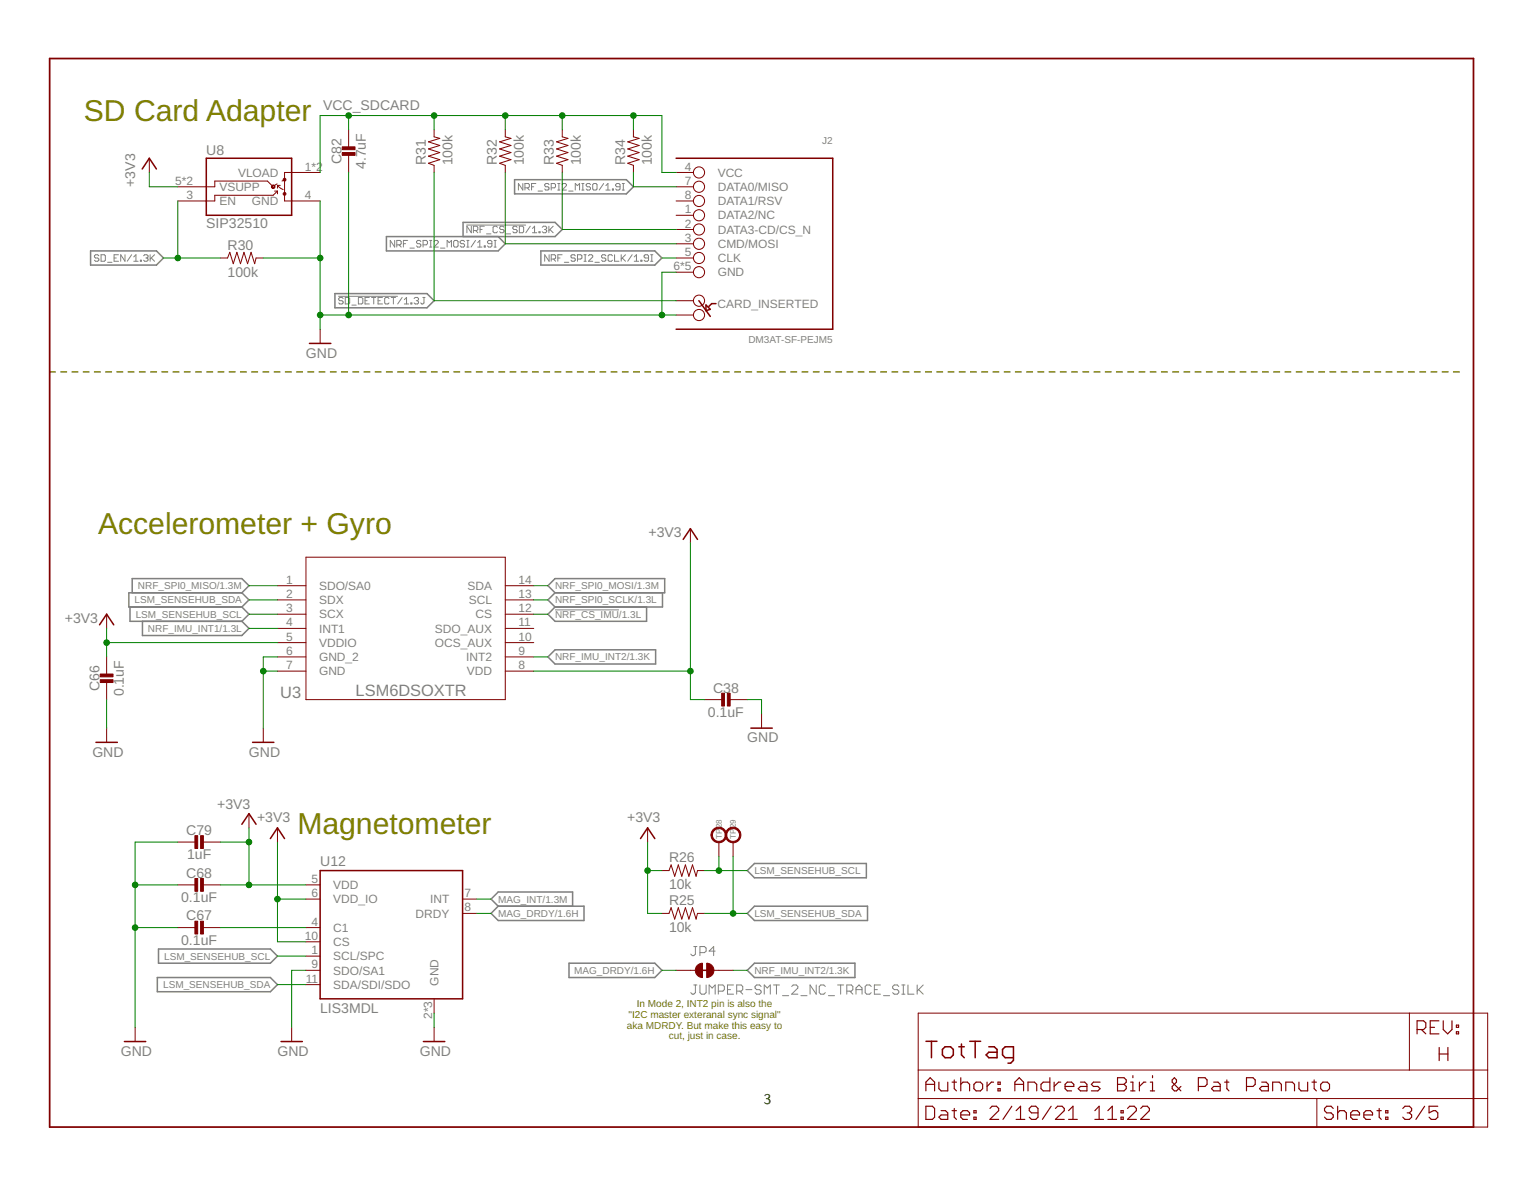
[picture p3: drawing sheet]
<svg xmlns="http://www.w3.org/2000/svg" width="279mm" height="216mm" viewBox="0 0 279 216" stroke-linecap="round" stroke-linejoin="round" font-family="sans-serif">
<g fill="none" stroke="#808000" stroke-width=".28">
<path d="M9 67.6h1.1M11.1 67.6h1M13.1 67.6h1.1M15.2 67.6h1M17.2 67.6h1M19.3 67.6h1M21.3 67.6h1M23.3 67.6h1.1M25.4 67.6h1M27.4 67.6h1.1M29.5 67.6h1M31.5 67.6h1.1"/>
<path d="M33.6 67.6h1M35.6 67.6h1M37.7 67.6h1M39.7 67.6h1M41.7 67.6h1.1M43.8 67.6h1M45.8 67.6h1.1M47.9 67.6h1M49.9 67.6h1M52 67.6h1M54 67.6h1M56 67.6h1.1"/>
<path d="M58.1 67.6h1M60.2 67.6h1M62.2 67.6h1M64.2 67.6h1.1M66.3 67.6h1M68.3 67.6h1M70.4 67.6h1M72.4 67.6h1M74.5 67.6h1M76.5 67.6h1M78.5 67.6h1.1M80.6 67.6h1"/>
<path d="M82.6 67.6h1.1M84.7 67.6h1M86.7 67.6h1.1M88.8 67.6h1M90.8 67.6h1M92.9 67.6h1M94.9 67.6h1M96.9 67.6h1.1M99 67.6h1M101 67.6h1.1M103.1 67.6h1M105.1 67.6h1.1"/>
<path d="M107.2 67.6h1M109.2 67.6h1M111.3 67.6h1M113.3 67.6h1M115.3 67.6h1.1M117.4 67.6h1M119.4 67.6h1.1M121.5 67.6h1M123.5 67.6h1M125.6 67.6h1M127.6 67.6h1M129.6 67.6h1.1"/>
<path d="M131.7 67.6h1M133.8 67.6h1M135.8 67.6h1M137.8 67.6h1.1M139.9 67.6h1M141.9 67.6h1M144 67.6h1M146 67.6h1M148.1 67.6h1M150.1 67.6h1M152.1 67.6h1.1M154.2 67.6h1"/>
<path d="M156.2 67.6h1M158.3 67.6h1M160.3 67.6h1M162.4 67.6h1M164.4 67.6h1M166.5 67.6h1M168.5 67.6h1M170.5 67.6h1.1M172.6 67.6h1M174.6 67.6h1.1M176.7 67.6h1M178.7 67.6h1"/>
<path d="M180.8 67.6h1M182.8 67.6h1M184.8 67.6h1.1M186.9 67.6h1M188.9 67.6h1.1M191 67.6h1M193 67.6h1.1M195.1 67.6h1M197.1 67.6h1M199.2 67.6h1M201.2 67.6h1M203.2 67.6h1.1"/>
<path d="M205.3 67.6h1M207.3 67.6h1.1M209.4 67.6h1M211.4 67.6h1M213.5 67.6h1M215.5 67.6h1M217.6 67.6h1M219.6 67.6h1M221.7 67.6h1M223.7 67.6h1M225.7 67.6h1.1M227.8 67.6h1"/>
<path d="M229.8 67.6h1M231.9 67.6h1M233.9 67.6h1M236 67.6h1M238 67.6h1M240.1 67.6h1M242.1 67.6h1M244.1 67.6h1.1M246.2 67.6h1M248.2 67.6h1.1M250.3 67.6h1M252.3 67.6h1"/>
<path d="M254.4 67.6h1M256.4 67.6h1M258.4 67.6h1.1M260.5 67.6h1M262.5 67.6h1.1M264.6 67.6h1"/>
</g>
<g fill="none" stroke="#808080" stroke-width=".18">
<path d="M95.2 33.4v1.2l-.8-1.2v1.2M95.5 34.2h.7l.2-.2v-.4l-.2-.2h-.7v1.2M95.9 34.2l.5 .4M96.8 34h.4M97.5 33.4h-.7v1.2M97.9 34.8h.8M99.9 33.6l-.2-.2h-.4l-.2 .2 .2 .4h.4l.2 .2v.2l-.2 .2h-.4l-.2-.2M100.3 34.2h.6l.2-.2v-.4l-.2-.2h-.6v1.2M101.5 33.4h.4M101.5 34.6h.4M101.7 33.4v1.2M102.3 33.6l.2-.2h.4l.2 .2v.2l-.8 .8h.8"/>
<path d="M103.5 34.8h.8M104.7 34.6v-1.2l.4 .4 .4-.4v1.2M105.9 33.4h.4M105.9 34.6h.4M106.1 33.4v1.2M107.5 33.6l-.2-.2h-.4l-.2 .2 .2 .4h.4l.2 .2v.2l-.2 .2h-.4l-.2-.2M108.1 33.4h.4l.2 .2v.8l-.2 .2h-.4l-.2-.2v-.8zM109.9 33.4l-.8 1.2M110.3 34.6h.8M110.3 33.8l.4-.4v1.2M111.5 34.4h.2v.2h-.2zM112.9 34h-.6l-.2-.2v-.2l.2-.2h.3l.3 .2v.8l-.3 .2h-.3l-.2-.2"/>
<path d="M113.3 33.4h.3M113.3 34.6h.3M113.5 33.4v1.2M18 46.5l-.2-.2h-.4l-.2 .2v.2l.2 .2h.4l.2 .2v.2l-.2 .2h-.4l-.2-.2M18.4 46.3h.6l.2 .2v.8l-.2 .2h-.6zM19.6 47.7h.8M20.8 46.9h.4M21.6 46.3h-.8v1.2h.8M22.8 46.3v1.2l-.8-1.2v1.2M24 46.3l-.8 1.2M24.3 47.5h.8M24.3 46.7l.4-.4v1.2"/>
<path d="M25.5 47.3h.2v.2h-.2zM26.1 46.5l.2-.2h.4l.2 .2v.2l-.2 .2M26.5 46.9h.2M26.7 46.9l.2 .2v.2l-.2 .2h-.4l-.2-.2M27.3 46.3v1.2M27.5 46.9l.6 .6M28.1 46.3l-.8 .8M61.6 53.9h10.7M62.5 54.3l-.2-.2h-.5l-.1 .4 .1 .2h.5l.2 .4-.2 .2h-.5l-.1-.2M62.8 54.1h.7l.1 .2v.8l-.1 .2h-.7zM64.1 55.5h.7M65.2 54.1h.6l.2 .2v.8l-.2 .2h-.6z"/>
<path d="M66.4 54.7h.4M67.2 54.1h-.8v1.2h.8M67.6 54.1h.8M68 54.1v1.2M68.8 54.7h.4M69.6 54.1h-.8v1.2h.8M70.8 54.3l-.2-.2h-.4l-.2 .2v.8l.2 .2h.4l.2-.2M71.2 54.1h.8M71.6 54.1v1.2M71.8 43.7v1.2l-.8-1.2v1.2M72.2 44.5h.6l.2-.2v-.4l-.2-.2h-.6v1.2M72.6 44.5l.4 .4"/>
<path d="M73.2 54.1l-.8 1.2M73.4 44.3h.4M73.6 55.3h.8M73.6 54.5l.4-.4v1.2M74.2 43.7h-.8v1.2M74.6 45.1h.8M74.8 55.1h.2v.2h-.2zM75.4 54.3l.2-.2h.4l.2 .2v.2l-.2 .2M75.8 54.7h.2M76 54.7l.2 .2v.2l-.2 .2h-.4l-.2-.2M76.6 43.9l-.2-.2h-.4l-.2 .4 .2 .2h.4l.2 .4-.2 .2h-.4l-.2-.2M77 54.1h.4"/>
<path d="M77 44.5h.6l.2-.2v-.4l-.2-.2h-.6v1.2M77.2 54.1v1l-.2 .2-.4-.2M78.2 43.7h.4M78.2 44.9h.4M78.4 43.7v1.2M79 43.9l.2-.2h.4l.2 .2v.2l-.8 .8h.8M80.2 45.1h.8M81.4 44.9v-1.2l.4 .4 .4-.4v1.2M82.8 43.7h.4l.2 .2v.8l-.2 .2h-.4l-.2-.2v-.8zM84.6 43.9l-.2-.2h-.4l-.2 .2v.2l.2 .2h.4l.2 .2-.2 .4h-.4l-.2-.2M84.9 40.9h10.8M85 43.7h.4"/>
<path d="M85 44.9h.4M85.2 43.7v1.2M85.8 41.1v1.2l-.8-1.2v1.2M86.2 41.9h.6l.2-.2v-.4l-.2-.2h-.6v1.2M86.6 43.7l-.9 1.2M86.6 41.9l.4 .4M87 44.9h.7M87 44.1l.3-.4v1.2M87.4 41.7h.4M88.1 44.7h.2v.2h-.2zM88.2 41.1h-.8v1.2M88.6 42.5h.8"/>
<path d="M89.5 44.3h-.6l-.2-.2 .2-.4h.4l.2 .2v.8l-.2 .2h-.4l-.2-.2M89.9 43.7h.4M89.9 44.9h.4M90.1 43.7v1.2M90.6 41.3l-.2-.2h-.4l-.3 .2v.8l.3 .2h.4l.2-.2M91.7 41.3l-.2-.2h-.4l-.1 .2 .1 .4h.4l.2 .2-.2 .4h-.4l-.1-.2M92.1 42.5h.8M94.1 41.3l-.2-.2h-.4l-.2 .2 .2 .4h.4l.2 .2-.2 .4h-.4l-.2-.2M94.5 41.1h.6l.2 .2v.8l-.2 .2h-.6zM96.5 41.1l-.8 1.2M96.9 42.3h.8M96.9 41.6l.4-.5v1.2"/>
<path d="M98.1 42.1h.2v.2h-.2zM98.7 41.3l.2-.2h.4l.2 .2v.3l-.2 .1M99.1 41.7h.2M99.3 41.7l.2 .2v.2l-.2 .2h-.4l-.2-.2M99.9 41.1v1.2M99.9 46.3v1.2l-.8-1.2v1.2M100.1 41.7l.6 .6M100.3 47.1h.6l.2-.2v-.4l-.2-.2h-.6v1.2M100.7 41.1l-.8 .8M100.7 47.1l.4 .4M101.5 46.9h.4M102.3 46.3h-.8v1.2"/>
<path d="M102.7 47.7h.8M104.7 46.5l-.2-.2h-.4l-.2 .2v.2l.2 .2h.4l.2 .4-.2 .2h-.4l-.2-.2M105.1 47.1h.6l.2-.2v-.4l-.2-.2h-.6v1.2M106.3 46.3h.4M106.3 47.5h.4M106.5 46.3v1.2M107.1 46.5l.2-.2h.4l.2 .2v.2l-.8 .8h.8M108.3 47.7h.8M110.3 46.5l-.2-.2h-.4l-.2 .2v.2l.2 .2h.4l.2 .4-.2 .2h-.4l-.2-.2M111.5 46.5l-.2-.2h-.4l-.2 .2v.8l.2 .2h.4l.2-.2M111.9 46.3v1.2h.8M113.1 46.3v1.2"/>
<path d="M113.3 46.9l.6 .6M113.9 46.3l-.8 .8M115.1 46.3l-.8 1.2M115.4 47.5h.8M115.4 46.7l.4-.4v1.2M116.6 47.3h.2v.2h-.2zM118 46.9h-.6l-.2-.2 .2-.4h.4l.2 .2v.8l-.2 .2h-.4l-.2-.2M118.4 46.3h.4M118.4 47.5h.4M118.6 46.3v1.2M101 110.9h11.6M126.3 179.2h.6"/>
<path d="M126.3 172.2h.6M126.6 179.2v1.4l-.3 .2h-.3l-.3-.2M126.6 172.2v1.3l-.3 .3h-.3l-.3-.3M127.4 179.2v1.4l.3 .2h.5l.3-.2v-1.4M127.4 173.3h.8l.3-.3v-.6l-.3-.2h-.8v1.6M130.2 173h-1.1l.8-.8v1.6M133.5 179.2h-1.1v1.6h1.1M138.5 179.4l-.2-.2h-.6l-.3 .2v.3l.3 .3h.6l.2 .3v.3l-.2 .2h-.6l-.3-.2M140.8 179.2h1.1M141.3 179.2v1.6M144.1 179.4l.3-.2h.5l.3 .2v.3l-1.1 1.1h1.1M148.6 179.2v1.6l-1.2-1.6v1.6"/>
<path d="M150.2 179.4l-.3-.2h-.5l-.3 .2v1.2l.3 .2h.5l.3-.2M152.5 179.2h1.1M153 179.2v1.6M158.6 179.4l-.3-.2h-.5l-.3 .2v1.2l.3 .2h.5l.3-.2M160.3 179.2h-1.1v1.6h1.1M163.6 179.4l-.3-.2h-.5l-.3 .2v.3l.3 .3h.5l.3 .3v.3l-.3 .2h-.5l-.3-.2M164.1 179.2h.6M164.4 179.2v1.6M165.3 179.2v1.6h1.1M166.9 179.2v1.6M168 179.2l-1.1 1.1M129.1 180.8v-1.6l.5 .5 .6-.5v1.6"/>
<path d="M130.7 180.3h.9l.2-.3v-.6l-.2-.2h-.9v1.6M132.4 180h.6M134.1 180.3h.8l.3-.3v-.6l-.3-.2h-.8v1.6M134.6 180.3l.6 .5M135.8 180h1.1M139.1 180.8v-1.6l.6 .5 .5-.5v1.6M142.4 181.1h1.2M145.8 181.1h1.1M150.8 181.1h1.1M154.1 180.3h.9l.2-.3v-.6l-.2-.2h-.9v1.6M154.7 180.3l.5 .5M155.8 180h1.1"/>
<path d="M155.8 180.8v-1.1l.6-.5 .5 .5v1.1M159.2 180h.5M160.8 181.1h1.1M164.1 180.8h.6M167.2 180l.8 .8"/>
</g>
<g fill="none" stroke="#808080" stroke-width=".28">
<path d="M93.7 32.7h20.3l1.3 1.3-1.3 1.3h-20.3zM16.5 45.6h12l1.3 1.3-1.3 1.3h-12zM61 53.4h16.7l1.3 1.3-1.3 1.3h-16.7zM84.3 43v-2.6h16.7l1.3 1.3-1.3 1.3h-30.7v2.6h20.4l1.3-1.3-1.3-1.3M98.4 45.6h20.8l1.3 1.3-1.3 1.3h-20.8zM23.7 110.4v2.6h20.3M24.1 107.8v-2.6h19.9l1.3 1.3-1.3 1.3M25.9 113v2.6h18.1l1.3-1.3-1.3-1.3M44 107.8h-20.5v2.6h20.5M44 107.8l1.3 1.3-1.3 1.3M44 110.4l1.3 1.3-1.3 1.3M99.7 119.5l1.3-1.3h18.3v2.6h-18.3z"/>
<path d="M99.7 106.5l1.3-1.3h20v2.6h-20zM101 110.4l-1.3 1.3 1.3 1.3h16.7v-2.6M101 107.8l-1.3 1.3 1.3 1.3M120.6 107.8v2.6h-19.6M136 158.3l1.3-1.2h20.4v2.6h-20.4zM28.6 177.8h20.6l1.3 1.3-1.3 1.3h-20.6zM28.9 172.6h20.3l1.3 1.3-1.3 1.3h-20.3zM90.7 164.8h15.6v2.6h-15.6l-1.3-1.3zM90.7 164.8l-1.3-1.3 1.3-1.3h13.5v2.6M103.6 175.2h15.6l1.3 1.3-1.3 1.3h-15.6zM136 176.5l1.3-1.3h18.3v2.6h-18.3zM136 166.1l1.3-1.3h20.6v2.6h-20.6z"/>
</g>
<path d="M9 10.6h259.2v194.4h-259.2z" fill="none" stroke="#800000" stroke-width=".32"/>
<g fill="none" stroke="#800000" stroke-width=".18">
<path d="M27.2 28.8v2.6M49.5 33.7l-.8-.8h-9.6v1.1h-6.7M50 34.8h.5M50.4 33.4l-.4 .3M50.5 33.7l1 .8M50.5 34.8l-.8 .7h-10.6v1.1h-6.7M50.5 33.7v.5M50.5 34.8v.5M50.5 33.7h.5M51.8 35.5v1.1h6.5M51.8 32.7l-.5 .2M58.3 31.4h-6.5v3.6"/>
<path d="M63.5 23.6v3.1M63.5 28v3.4M79 23.6v1.3l1.1 .3-2.1 .6 2.1 .7-2.1 .6 2.1 .6-2.1 .7 2.1 .6-2.1 .7 1 .4v1.3M92 23.6v1.3l1 .3-2.1 .6 2.1 .7-2.1 .6 2.1 .6-2.1 .7 2.1 .6-2.1 .7 1.1 .4v1.3M102.3 23.6v1.3l1.1 .3-2.1 .6 2.1 .7-2.1 .6 2.1 .6-2.1 .7 2.1 .6-2.1 .7 1 .4v1.3M115.3 23.6v1.3l1 .3-2 .6 2 .7-2 .6 2 .6-2 .7 2 .6-2 .7 1 .4v1.3M123.1 34h3.1M123.1 36.6h3.1M123.1 39.2h3.1M123.1 31.4h3.1M40.1 46.9h1.3l.4-1 .7 2.1 .6-2.1 .7 2.1 .6-2.1 .7 2.1 .6-2.1 .7 2.1 .2-1.1h1.3M58.3 59.9v2.6"/>
<path d="M123.1 41.7h3.1M123.1 44.3h3.1M123.1 46.9h3.1M123.1 49.5h3.1M123.1 54.7h3.1M123.1 57.3h3.1M125.7 96.2v2.5M19.4 111.7v2.6M19.4 119.5v3.1M50.5 106.5h5.2M50.5 109.1h5.2M50.5 111.7h5.2"/>
<path d="M50.5 114.3h5.2M50.5 116.9h5.2M50.5 119.5h5.2M55.7 101.3h36.3v26h-36.3zM92 106.5h5.2M92 109.1h5.2M92 111.7h5.2M92 114.3h5.2M92 116.9h5.2M92 119.5h5.2M19.4 123.9v3.4M19.4 132.4v2.6"/>
<path d="M47.9 132.4v2.6M50.5 122.1h5.2M92 122.1h5.2M128.2 127.3h3.4M132.9 127.3h3.1M138.6 129.9v2.5M32.4 153.2h3.3M37 153.2h3.1M45.3 148v2.6M50.5 150.6v2.6M117.9 150.6v2.6M120.5 158.3h1.3l.4-1 .6 2.1 .7-2.1 .6 2.1 .7-2.1 .6 2.1 .6-2.1 .7 2.1 .3-1.1h1.2"/>
<path d="M130.9 153.2v2.6M133.4 153.2v2.6M32.4 161h3.3M32.4 168.7h3.3M37 161h3.1M37 168.7h3.1M55.7 161h2.6M55.7 168.7h2.6M55.7 173.9h2.6M55.7 163.5h2.6M55.7 176.5h2.6M55.7 171.3h2.6"/>
<path d="M55.7 179.1h2.6M84.2 163.5h2.6M84.2 166.1h2.6M120.5 166.1h1.3l.4-1 .6 2.1 .7-2.1 .6 2.1 .7-2.1 .6 2.1 .6-2.1 .7 2.1 .3-1.1h1.2M123.1 176.5h3.5M129.9 176.5h3.5M24.6 186.9v2.5M53.1 186.9v2.5M79 181.7v2.6M79 186.9v2.5M167.1 184.3h103.7v20.7h-103.7zM167.1 199.8h103.7"/>
<path d="M167.1 194.6h103.7M239.7 199.8v5.2M256.5 184.3v10.3"/>
<circle cx="127.2" cy="36.6" r="1.02"/>
<circle cx="127.2" cy="39.2" r="1.02"/>
<circle cx="127.2" cy="31.4" r="1.02"/>
<circle cx="127.2" cy="34" r="1.02"/>
<circle cx="127.2" cy="44.3" r="1.02"/>
<circle cx="127.2" cy="46.9" r="1.02"/>
<circle cx="127.2" cy="49.5" r="1.02"/>
<circle cx="127.2" cy="54.7" r="1.02"/>
<circle cx="127.2" cy="57.3" r="1.02"/>
<circle cx="127.2" cy="41.7" r="1.02"/>
</g>
<g fill="none" stroke="#800000" stroke-width=".21">
<path d="M168.5 198.4v-1.6l.8-.8 .8 .8v1.6M168.5 197.2h1.6M170.9 196.8v1.2l.4 .4h1.2v-1.6M173.3 196.8h.8M173.7 196.4v1.6l.4 .4M174.9 196v2.4M174.9 197.2l.4-.4h.8l.4 .4v1.2M177.7 196.8h.8l.4 .4v.8l-.4 .4h-.8l-.4-.4v-.8zM179.7 196.8v1.6M180.8 196.8h-.4l-.7 .8M181.7 196.8h.4v.4h-.4zM181.7 198h.4v.4h-.4z"/>
<path d="M184.7 197.2h1.6M184.7 198.4v-1.6l.8-.8 .8 .8v1.6M187.1 198.4v-1.6h1.2l.4 .4v1.2M191.1 196v2.4h-1.2l-.4-.4v-.8l.4-.4h1.2M191.9 196.8v1.6M193.1 196.8h-.4l-.8 .8M193.9 197.6h1.6v-.4l-.4-.4h-.8l-.4 .4v.8l.4 .4h.8M196.7 196.8h.7l.4 .4v1.2h-1.1l-.4-.4 .4-.4h1.1M200.2 196.8h-1.2l-.4 .4 .4 .4h.8l.4 .4-.4 .4h-1.2M203.4 197.2h1.2M203.4 196h1.2l.4 .4v.4l-.4 .4 .4 .4v.4l-.4 .4h-1.2zM205.8 198.4h.8"/>
<path d="M205.8 196.8h.4v1.6M206.2 195.6v.4M207.4 196.8v1.6M208.6 196.8h-.4l-.8 .8M209.4 198.4h.8M209.4 196.8h.4v1.6M209.8 195.6v.4M214.9 197.6l-.8 .8h-.3l-.4-.4v-.4l.7-.8v-.4l-.3-.4-.4 .4v.4l1.5 1.6M218.1 197.6h1.2l.4-.4v-.8l-.4-.4h-1.2v2.4M220.9 196.8h.8l.4 .4v1.2h-1.2l-.4-.4 .4-.4h1.2M222.9 196.8h.8M223.3 196.4v1.6l.4 .4"/>
<path d="M226.9 197.6h1.2l.4-.4v-.8l-.4-.4h-1.2v2.4M229.7 196.8h.8l.4 .4v1.2h-1.2l-.4-.4 .4-.4h1.2M231.6 198.4v-1.6h1.2l.4 .4v1.2M234 198.4v-1.6h1.2l.4 .4v1.2M236.4 196.8v1.2l.4 .4h1.2v-1.6M238.8 196.8h.8M239.2 196.4v1.6l.4 .4M240.4 197.2l.4-.4h.8l.4 .4v.8l-.4 .4h-.8l-.4-.4zM257.9 187.3h1.2l.4-.4v-.8l-.4-.4h-1.2v2.3M258.7 187.3l.8 .7M260.3 186.9h.8M261.9 185.7h-1.6v2.3h1.6"/>
<path d="M262 190.5v2.4M262 191.7h1.5M262.7 185.7v1.6l.8 .7 .8-.7v-1.6M263.5 190.5v2.4M265.1 187.7h.4v.3h-.4zM265.1 186.5h.4v.4h-.4zM168.5 201.2h1.2l.4 .4v1.6l-.4 .4h-1.2zM171.3 202h.8l.4 .4v1.2h-1.2l-.4-.4 .4-.4h1.2M173.3 202h.8M173.7 201.6v1.6l.4 .4M174.9 202.8h1.6v-.4l-.4-.4h-.8l-.4 .4v.8l.4 .4h.8M177.3 203.2h.4v.4h-.4z"/>
<path d="M177.3 202h.4v.4h-.4zM180.2 201.6l.4-.4h.8l.4 .4v.4l-1.6 1.6h1.6M184.2 201.2l-1.6 2.4M185 203.6h1.5M185 202l.8-.8v2.4M188.9 202.4h-1.2l-.4-.4v-.4l.4-.4h.8l.4 .4v1.6l-.4 .4h-.8l-.4-.4M191.3 201.2l-1.6 2.4M192.1 201.6l.4-.4h.8l.4 .4v.4l-1.6 1.6h1.6M194.5 203.6h1.6M194.5 202l.8-.8v2.4M199.3 203.6h1.6M199.3 202l.8-.8v2.4"/>
<path d="M201.7 203.6h1.5M201.7 202l.8-.8v2.4M204 203.2h.4v.4h-.4zM204 202h.4v.4h-.4zM205.2 201.6l.4-.4h.8l.4 .4v.4l-1.6 1.6h1.6M207.6 201.6l.4-.4h.8l.4 .4v.4l-1.6 1.6h1.6M242.7 201.6l-.4-.4h-.8l-.4 .4v.4l.4 .4h.8l.4 .4v.4l-.4 .4h-.8l-.4-.4M243.5 202.4l.4-.4h.8l.4 .4v1.2M243.5 201.2v2.4M245.9 202.8h1.6v-.4l-.4-.4h-.8l-.4 .4v.8l.4 .4h.8M248.2 202.8h1.6v-.4l-.4-.4h-.8l-.4 .4v.8l.4 .4h.8M250.6 202h.8"/>
<path d="M251 201.6v1.6l.4 .4M252.2 203.2h.4v.4h-.4zM252.2 202h.4v.4h-.4zM255.3 201.6l.4-.4h.8l.4 .4v.4l-.4 .4M256.1 202.4h.4M256.5 202.4l.4 .4v.4l-.4 .4h-.8l-.4-.4M259.3 201.2l-1.6 2.4M261.7 201.2h-1.6v1.2l.8-.4h.4l.4 .4v.8l-.4 .4h-.8l-.4-.4"/>
</g>
<g fill="none" stroke="#800000" stroke-width=".28">
<path d="M25.9 30.7l1.3-1.9 1.3 1.9M37.5 28.8h15.6v10.4h-15.6zM123.1 28.8h28.5v31.1h-28.5M127.2 54.7l2.1 2.9M128.5 55.5l.8 .8-.8 .2zM130.3 55.2h-.8l-.5 .5M56.3 62.5h3.9M124.4 98.1l1.3-1.9 1.3 1.9M18.1 113.6l1.3-1.9 1.3 1.9M17.5 135h3.9M46 135h3.8M136.7 132.4h3.9"/>
<path d="M44 149.9l1.3-1.9 1.3 1.9M49.2 152.5l1.3-1.9 1.3 1.9M58.3 158.3h25.9v23.4h-25.9zM116.6 152.5l1.3-1.9 1.3 1.9M127.5 176.5h1.8M22.6 189.4h3.9M51.2 189.4h3.8M77.1 189.4h3.9M168.6 189.4h1.9M169.5 189.4v3M171.5 190.9l.5-.5h1l.5 .5v1l-.5 .5h-1l-.5-.5zM174.5 190.4h1"/>
<path d="M175 189.9v2l.5 .5M176.5 189.4h2M177.5 189.4v3M180 190.4h1l.5 .5v1.5h-1.5l-.5-.5 .5-.5h1.5M184.5 192.4h-1.5l-.5-.5v-1l.5-.5h1.5v2.5l-.5 .5h-.5"/>
</g>
<g fill="#800000" stroke="#800000" stroke-width=".18">
<path d="M62.3 26.7h2.3v.5h-2.3z"/>
<path d="M62.3 27.7h2.3v.6h-2.3z"/>
<path d="M132.4 126.1h.5v2.3h-.5z"/>
<path d="M131.4 126.1h.5v2.3h-.5z"/>
<path d="M18.2 122.6h2.4v.5h-2.4z"/>
<path d="M18.2 123.6h2.4v.5h-2.4z"/>
<path d="M36.5 152h.5v2.3h-.5z"/>
<path d="M35.5 152h.5v2.3h-.5z"/>
<path d="M36.5 167.6h.5v2.3h-.5z"/>
<path d="M35.5 167.6h.5v2.3h-.5z"/>
<path d="M36.5 159.8h.5v2.3h-.5z"/>
<path d="M35.5 159.8h.5v2.3h-.5z"/>
</g>
<g fill="#800000" stroke="#800000" stroke-width=".18">
<path d="M49.4 33.8a.33 .33 0 0 1 .6 0 .33 .33 0 0 1-.2 .5 .33 .33 0 0 1-.4-.3h.1a.19 .19 0 0 1 .3-.2 .19 .19 0 0 1 .1 .2 .19 .19 0 0 1-.3 .1l-.2-.1z" fill-rule="evenodd"/>
<path d="M129.8 150.9a1.43 1.43 0 0 1 2.3 .2 1.43 1.43 0 0 1-.9 2.1 1.43 1.43 0 0 1-1.8-1.3h.3a1.17 1.17 0 0 1 1.6-1.1 1.17 1.17 0 0 1 .3 1.9 1.17 1.17 0 0 1-1.9-.5v-.3h-.3l.1-.4z" fill-rule="evenodd"/>
<path d="M132.4 150.9a1.43 1.43 0 0 1 2.3 .2 1.43 1.43 0 0 1-.9 2.1 1.43 1.43 0 0 1-1.8-1.3h.3a1.17 1.17 0 0 1 1.6-1.1 1.17 1.17 0 0 1 .3 1.9 1.17 1.17 0 0 1-1.9-.5v-.3h-.3l.1-.4z" fill-rule="evenodd"/>
<path d="M128.6 175.2a1.3 1.3 0 0 1 1.3 1.3h-1.3z" fill-rule="evenodd"/>
<path d="M128.6 176.5h1.3a1.3 1.3 0 0 1-1.3 1.3z" fill-rule="evenodd"/>
<path d="M126.9 175.6l.5-.3 .5-.1v2.6a1.3 1.3 0 0 1-1.2-.8 1.3 1.3 0 0 1 .2-1.4z" fill-rule="evenodd"/>
<circle cx="51.8" cy="35.3" r=".25"/>
<circle cx="51.8" cy="32.7" r=".25"/>
</g>
<g fill="none" stroke="#008000" stroke-width=".18">
<path d="M27.2 31.4v2.6h5.2M32.4 36.6v10.3M58.3 31.4v-10.4h62.2v10.4h2.6M58.3 36.6v23.3M63.5 21v2.6M63.5 31.4v25.9M79 21v2.6M79 31.4v23.3h44.1M92 21v2.6M92 31.4v12.9h31.1M102.3 21v2.6M102.3 31.4v10.3h20.8"/>
<path d="M115.3 31.4v2.6h7.8M115.3 21v2.6M29.8 46.9h10.3M47.9 46.9h10.4M58.3 57.3h64.8M120.5 46.9h2.6M123.1 49.5h-2.6v7.8M125.7 98.7v28.6h2.5M19.4 114.3v5.2M19.4 116.9h31.1M45.3 114.3h5.2M45.3 106.5h5.2"/>
<path d="M45.3 111.7h5.2M45.3 109.1h5.2M50.5 119.5h-2.6v12.9M97.2 119.5h2.5M97.2 106.5h2.5M97.2 111.7h2.5M97.2 109.1h2.5M19.4 127.3v5.1M47.9 122.1h2.6M97.2 122.1h28.5M136 127.3h2.6v2.6M32.4 153.2h-7.8v33.7"/>
<path d="M40.1 153.2h5.2M45.3 150.6v10.4M50.5 153.2v18.1h5.2M117.9 158.3h2.6M117.9 153.2v12.9h2.6M128.2 158.3h7.8M130.9 155.8v2.5M133.4 155.8v10.3M24.6 168.7h7.8M24.6 161h7.8M40.1 168.7h15.6M40.1 161h15.6"/>
<path d="M50.5 163.5h5.2M50.5 179.1h5.2M50.5 173.9h5.2M55.7 176.5h-2.6v10.4M86.8 163.5h2.6M86.8 166.1h2.6M120.5 176.5h2.6M128.2 166.1h7.8M133.4 176.5h2.6M79 184.3v2.6"/>
</g>
<g fill="#008000" stroke="#008000" stroke-width=".18">
<circle cx="120.5" cy="57.3" r=".51"/>
<circle cx="58.3" cy="57.3" r=".51"/>
<circle cx="63.5" cy="57.3" r=".51"/>
<circle cx="58.3" cy="46.9" r=".51"/>
<circle cx="47.9" cy="122.1" r=".51"/>
<circle cx="24.6" cy="168.7" r=".51"/>
<circle cx="24.6" cy="161" r=".51"/>
<circle cx="19.4" cy="116.9" r=".51"/>
<circle cx="125.7" cy="122.1" r=".51"/>
<circle cx="45.3" cy="161" r=".51"/>
<circle cx="45.3" cy="153.2" r=".51"/>
<circle cx="50.5" cy="163.5" r=".51"/>
<circle cx="117.9" cy="158.3" r=".51"/>
<circle cx="102.3" cy="21" r=".51"/>
<circle cx="115.3" cy="21" r=".51"/>
<circle cx="63.5" cy="21" r=".51"/>
<circle cx="79" cy="21" r=".51"/>
<circle cx="92" cy="21" r=".51"/>
<circle cx="32.4" cy="46.9" r=".51"/>
<circle cx="133.4" cy="166.1" r=".51"/>
<circle cx="130.9" cy="158.3" r=".51"/>
</g>
<g font-size="5.5" fill="#808000">
<text x="15.3" y="22">SD Card Adapter</text>
<text x="17.8" y="97.2">Accelerometer + Gyro</text>
<text x="54.1" y="151.6">Magnetometer</text>
</g>
<g font-size="3" fill="#808080">
<text x="51" y="127">U3</text>
<text x="64.7" y="126.5">LSM6DSOXTR</text>
</g>
<text font-size="2.7" x="139" y="200.9">3</text>
<g font-size="2.6" fill="#808080">
<text x="58.8" y="20">VCC_SDCARD</text>
<text x="37.5" y="28.3">U8</text>
<text x="62.2" y="29.8" transform="rotate(-90 62.2 29.8)">C82</text>
<text x="24.6" y="34" transform="rotate(-90 24.6 34)">+3V3</text>
<text x="66.6" y="30.8" transform="rotate(-90 66.6 30.8)">4.7uF</text>
<text x="77.5" y="30.1" transform="rotate(-90 77.5 30.1)">R31</text>
<text x="82.4" y="30.1" transform="rotate(-90 82.4 30.1)">100k</text>
<text x="90.4" y="30.1" transform="rotate(-90 90.4 30.1)">R32</text>
<text x="95.3" y="30.1" transform="rotate(-90 95.3 30.1)">100k</text>
<text x="100.8" y="30.1" transform="rotate(-90 100.8 30.1)">R33</text>
<text x="105.7" y="30.1" transform="rotate(-90 105.7 30.1)">100k</text>
<text x="113.8" y="30.1" transform="rotate(-90 113.8 30.1)">R34</text>
<text x="118.7" y="30.1" transform="rotate(-90 118.7 30.1)">100k</text>
<text x="37.5" y="41.5">SIP32510</text>
<text x="41.4" y="45.4">R30</text>
<text x="41.4" y="50.3">100k</text>
<text x="55.7" y="65.1">GND</text>
<text x="118.1" y="97.7">+3V3</text>
<text x="11.8" y="113.3">+3V3</text>
<text x="18.1" y="125.7" transform="rotate(-90 18.1 125.7)">C66</text>
<text x="129.8" y="126">C38</text>
<text x="22.5" y="126.7" transform="rotate(-90 22.5 126.7)">0.1uF</text>
<text x="128.9" y="130.4">0.1uF</text>
<text x="16.8" y="137.6">GND</text>
<text x="45.3" y="137.6">GND</text>
<text x="136" y="135">GND</text>
<text x="39.5" y="147.2">+3V3</text>
<text x="46.8" y="149.6">+3V3</text>
<text x="114.2" y="149.6">+3V3</text>
<text x="33.9" y="151.9">C79</text>
<text x="33.9" y="159.7">C68</text>
<text x="34" y="156.3">1uF</text>
<text x="58.3" y="157.6">U12</text>
<text x="121.8" y="161.7">10k</text>
<text x="121.8" y="156.8">R26</text>
<text x="33" y="164.1">0.1uF</text>
<text x="33.9" y="167.4">C67</text>
<text x="121.8" y="164.6">R25</text>
<text x="33" y="171.8">0.1uF</text>
<text x="121.8" y="169.5">10k</text>
<text x="58.3" y="184.3">LIS3MDL</text>
<text x="22" y="192">GND</text>
<text x="50.5" y="192">GND</text>
<text x="76.4" y="192">GND</text>
</g>
<g font-size="2.2" fill="#808080">
<text x="31.9" y="33.6">5*2</text>
<text x="39.9" y="34.7">VSUPP</text>
<text x="43.3" y="32.1">VLOAD</text>
<text x="55.5" y="31">1*2</text>
<text x="124.7" y="33.6">7</text>
<text x="124.7" y="31">4</text>
<text x="130.6" y="34.7">DATA0/MISO</text>
<text x="130.6" y="32.1">VCC</text>
<text x="34" y="36.2">3</text>
<text x="39.9" y="37.3">EN</text>
<text x="45.9" y="37.3">GND</text>
<text x="55.5" y="36.2">4</text>
<text x="124.7" y="36.2">8</text>
<text x="124.7" y="38.8">1</text>
<text x="124.7" y="41.4">2</text>
<text x="130.6" y="37.3">DATA1/RSV</text>
<text x="130.6" y="39.9">DATA2/NC</text>
<text x="124.7" y="44">3</text>
<text x="124.7" y="46.6">5</text>
<text x="130.6" y="42.5">DATA3-CD/CS_N</text>
<text x="130.6" y="45.1">CMD/MOSI</text>
<text x="130.6" y="47.7">CLK</text>
<text x="122.6" y="49.2">6*5</text>
<text x="130.6" y="50.3">GND</text>
<text x="130.6" y="56">CARD_INSERTED</text>
<text x="52.1" y="106.2">1</text>
<text x="58.1" y="107.3">SDO/SA0</text>
<text x="85.1" y="107.3">SDA</text>
<text x="94.4" y="106.2">14</text>
<text x="52.1" y="108.8">2</text>
<text x="52.1" y="111.3">3</text>
<text x="52.1" y="113.9">4</text>
<text x="58.1" y="109.9">SDX</text>
<text x="58.1" y="112.5">SCX</text>
<text x="85.4" y="109.9">SCL</text>
<text x="86.6" y="112.5">CS</text>
<text x="94.4" y="113.9">11</text>
<text x="94.4" y="111.3">12</text>
<text x="94.4" y="108.8">13</text>
<text x="52.1" y="116.5">5</text>
<text x="52.1" y="119.1">6</text>
<text x="58.1" y="115.1">INT1</text>
<text x="58.1" y="117.7">VDDIO</text>
<text x="79.2" y="117.7">OCS_AUX</text>
<text x="79.2" y="115.1">SDO_AUX</text>
<text x="94.4" y="119.1">9</text>
<text x="94.4" y="116.5">10</text>
<text x="52.1" y="121.7">7</text>
<text x="58.1" y="120.3">GND_2</text>
<text x="58.1" y="122.9">GND</text>
<text x="84.9" y="120.3">INT2</text>
<text x="85" y="122.8">VDD</text>
<text x="94.4" y="121.7">8</text>
<text x="56.7" y="160.6">5</text>
<text x="60.7" y="161.7">VDD</text>
<text x="56.7" y="163.2">6</text>
<text x="60.7" y="164.3">VDD_IO</text>
<text x="75.6" y="166.9">DRDY</text>
<text x="78.3" y="164.3">INT</text>
<text x="84.6" y="163.2">7</text>
<text x="84.6" y="165.8">8</text>
<text x="55.5" y="170.9">10</text>
<text x="56.7" y="168.4">4</text>
<text x="56.7" y="173.5">1</text>
<text x="60.7" y="169.5">C1</text>
<text x="60.7" y="172.1">CS</text>
<text x="55.7" y="178.7">11</text>
<text x="56.7" y="176.1">9</text>
<text x="60.7" y="174.7">SCL/SPC</text>
<text x="60.7" y="177.3">SDO/SA1</text>
<text x="60.7" y="179.9">SDA/SDI/SDO</text>
<text x="79.8" y="179.3" transform="rotate(-90 79.8 179.3)">GND</text>
<text x="78.6" y="185.3" transform="rotate(-90 78.6 185.3)">2*3</text>
</g>
<g font-size="1.8" fill="#808080">
<text x="149.6" y="26.2">J2</text>
<text x="136.2" y="62.5">DM3AT-SF-PEJM5</text>
<text x="25.1" y="107.2">NRF_SPI0_MISO/1.3M</text>
<text x="101" y="107.2">NRF_SPI0_MOSI/1.3M</text>
<text x="24.5" y="109.8">LSM_SENSEHUB_SDA</text>
<text x="24.7" y="112.4">LSM_SENSEHUB_SCL</text>
<text x="101" y="112.4">NRF_CS_IMU/1.3L</text>
<text x="101" y="109.8">NRF_SPI0_SCLK/1.3L</text>
<text x="26.9" y="114.9">NRF_IMU_INT1/1.3L</text>
<text x="101" y="120.1">NRF_IMU_INT2/1.3K</text>
<text x="137.3" y="159">LSM_SENSEHUB_SCL</text>
<text x="90.7" y="164.2">MAG_INT/1.3M</text>
<text x="90.7" y="166.8">MAG_DRDY/1.6H</text>
<text x="137.3" y="166.8">LSM_SENSEHUB_SDA</text>
<text x="29.7" y="179.7">LSM_SENSEHUB_SDA</text>
<text x="29.9" y="174.5">LSM_SENSEHUB_SCL</text>
<text x="104.5" y="177.1">MAG_DRDY/1.6H</text>
<text x="137.3" y="177.1">NRF_IMU_INT2/1.3K</text>
</g>
<g font-size="1.8" fill="#808000">
<text x="114.4" y="185.2">&quot;I2C master exteranal sync signal&quot;</text>
<text x="115.9" y="183.2">In Mode 2, INT2 pin is also the</text>
<text x="114.1" y="187.1">aka MDRDY. But make this easy to</text>
<text x="121.7" y="189.1">cut, just in case.</text>
</g>
<g font-size="1.5" fill="#808080">
<text x="131.4" y="152.5" transform="rotate(-90 131.4 152.5)">TP28</text>
<text x="134" y="152.5" transform="rotate(-90 134 152.5)">TP29</text>
</g>
</svg>
